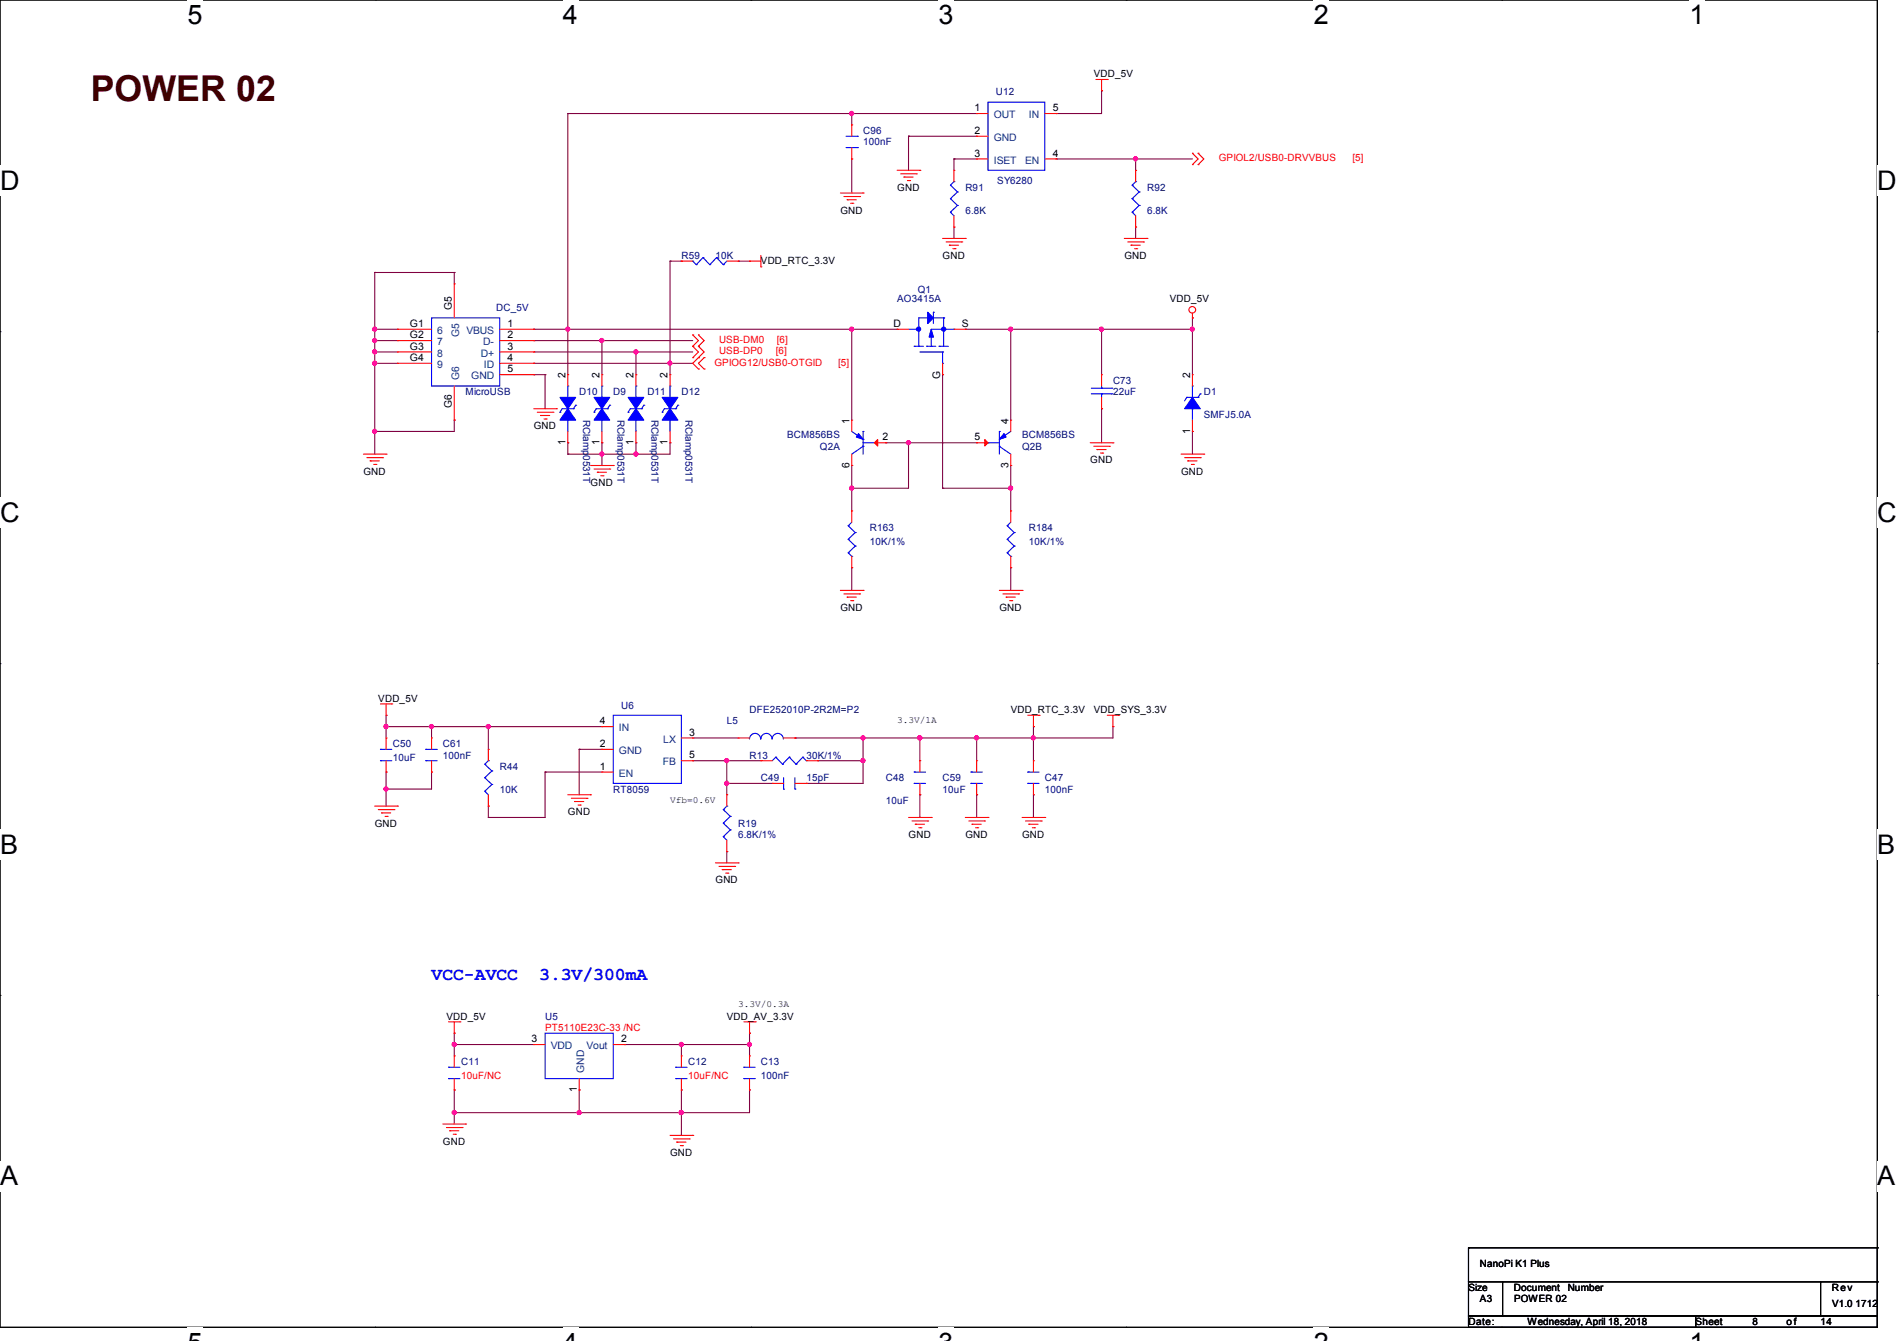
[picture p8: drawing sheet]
<svg xmlns="http://www.w3.org/2000/svg" width="297mm" height="210mm" viewBox="0 0 297 210" stroke-linecap="round" stroke-linejoin="round" font-family="sans-serif">
<path d="M0 0h293.9v207.9h-293.9z" fill="none" stroke="#000" stroke-width=".17"/>
<g fill="#fff">
<path d="M29.4 0h2.3v4.7h-2.3z"/>
<path d="M29.4 207.9h2.3v2.1h-2.3z"/>
</g>
<path d="M58.8 0h.1M58.8 207.9h.1" fill="none" stroke="#000" stroke-width=".17"/>
<g fill="#fff">
<path d="M88.1 0h2.4v4.7h-2.4z"/>
<path d="M88.1 207.9h2.4v2.1h-2.4z"/>
</g>
<path d="M117.6 0h.1M117.6 207.9h.1" fill="none" stroke="#000" stroke-width=".17"/>
<g fill="#fff">
<path d="M146.9 0h2.4v4.7h-2.4z"/>
<path d="M146.9 207.9h2.4v2.1h-2.4z"/>
</g>
<path d="M176.3 0h.1M176.3 207.9h.1" fill="none" stroke="#000" stroke-width=".17"/>
<g fill="#fff">
<path d="M205.7 0h2.4v4.7h-2.4z"/>
<path d="M205.7 207.9h2.4v2.1h-2.4z"/>
</g>
<path d="M235.1 0h.1M235.1 207.9h.1" fill="none" stroke="#000" stroke-width=".17"/>
<g fill="#fff">
<path d="M264.5 0h2.4v4.7h-2.4z"/>
<path d="M264.5 207.9h2.4v2.1h-2.4z"/>
<path d="M0 26h3v4.7h-3z"/>
<path d="M293.9 26h3.1v4.7h-3.1z"/>
<path d="M0 77.9h3v4.7h-3z"/>
<path d="M293.9 77.9h3.1v4.7h-3.1z"/>
</g>
<path d="M0 51.9h.1M293.9 51.9h.1" fill="none" stroke="#000" stroke-width=".17"/>
<g fill="#fff">
<path d="M0 129.9h2.8v4.7h-2.8z"/>
<path d="M293.9 129.9h2.9v4.7h-2.9z"/>
</g>
<path d="M0 103.9h.1M293.9 103.9h.1" fill="none" stroke="#000" stroke-width=".17"/>
<g fill="#fff">
<path d="M-.1 181.8h2.9v4.8h-2.9z"/>
<path d="M293.8 181.8h3v4.8h-3z"/>
</g>
<g fill="none" stroke="#000" stroke-width=".17">
<path d="M0 155.9h.1M293.9 155.9h.1M229.9 195.4h.1M229.9 195.4v5.3M229.9 195.4h64M293.9 195.4h.1M293.9 195.4v5.3M229.9 200.7h5.3v5.4h-5.3zM229.9 206.1h35.6v1.8h-35.6zM235.2 200.7h49.8v5.4h-49.8zM265.5 206.1h28.4v1.8h-28.4zM285 200.7h8.9v5.4h-8.9z"/>
<path d="M293.9 200.7h.1"/>
</g>
<g fill="none" stroke="#800040" stroke-width=".17">
<path d="M88.9 17.8h.1M88.9 17.8v40.9M88.9 17.8h64M133.3 17.8h.1M133.3 17.8v1.8M165.4 17.8h.1M172.5 14.2h.1M172.5 14.2v3.6h-7.1M133.3 24.9h.1M133.3 24.9v5.3M142.2 21.3h.1M142.2 21.3v5.4"/>
<path d="M142.2 21.3h10.7M149.4 35.6h.1M149.4 24.9h.1M149.4 24.9v1.8M149.4 35.6v1.7M149.4 24.9h3.5M165.4 24.9h.1M165.4 24.9h21.3M177.8 35.6h.1M177.8 24.9h.1M177.8 24.9v1.8M177.8 35.6v1.7"/>
<path d="M58.7 51.6h.1M58.7 53.3h.1M58.7 55.1h.1M58.7 56.9h.1M58.7 42.7h.1M58.7 51.6h3.5M58.7 42.7v28.4M58.7 53.3h3.5M58.7 55.1h3.5M58.7 56.9h3.5M58.7 42.7h12.4M71.1 42.7h.1"/>
<path d="M71.1 42.7v1.7M83.6 58.7h.1M83.6 55.1h.1M83.6 56.9h.1M83.6 51.6h.1M83.6 53.3h.1M83.6 51.6h56.9M83.6 53.3h24.9M83.6 55.1h24.9M83.6 56.9h24.9M83.6 58.7h1.7M85.3 58.7h.1"/>
<path d="M85.3 58.7v5.3M88.9 51.6h.1M94.2 53.3h.1M94.2 53.3v5.4M99.6 55.1h.1M99.6 55.1v3.6M104.9 56.9h.1M104.9 40.9h.1M104.9 40.9v17.8M104.9 40.9h1.8M106.7 40.9h.1M115.6 40.9h.1"/>
<path d="M115.6 40.9h1.7M133.3 51.6h.1M133.3 51.6v14.2M147.6 58.7h.1M147.6 58.7v17.8M151.1 51.6h.1M151.1 51.6h35.6M158.2 51.6h.1M158.2 51.6v14.2M172.5 51.6h.1M172.5 51.6v7.1M186.7 51.6h.1"/>
<path d="M186.7 49.8h.1M186.7 49.8v8.9M58.7 67.6h.1M71.1 65.8h.1M71.1 65.8v1.8h-12.4M88.9 71.1h.1M88.9 69.3h.1M88.9 69.3v1.8M94.2 71.1h.1M94.2 69.3h.1M94.2 69.3v3.6M99.6 69.3h.1"/>
<path d="M99.6 71.1h.1M99.6 69.3v1.8M104.9 69.3h.1M104.9 69.3v1.8h-16M133.3 76.5h.1M133.3 72.9h.1M133.3 72.9v7.1M138.7 69.3h.1M138.7 69.3h14.2M142.2 69.3h.1M142.2 69.3v7.2h-8.9M147.6 76.5h.1"/>
<path d="M147.6 76.5h10.6M158.2 76.5h.1M158.2 72.9h.1M158.2 72.9v7.1M172.5 64h.1M172.5 64v5.3M186.7 67.6h.1M186.7 67.6v3.5M133.3 88.9h.1M133.3 88.9v3.6M158.2 88.9h.1M158.2 88.9v3.6"/>
<path d="M60.5 112h.1M60.5 113.8h.1M60.5 112v3.6M60.5 113.8h33.7M67.6 113.8h.1M67.6 113.8v1.8M76.5 113.8h.1M76.5 113.8v3.5M90.7 117.3h.1M90.7 117.3v7.2M90.7 117.3h3.5M108.5 119.1h.1"/>
<path d="M108.5 115.6h.1M108.5 119.1h10.6M108.5 115.6h7.1M113.8 119.1h.1M113.8 119.1v5.4M124.5 115.6h.1M128 119.1h.1M128 119.1h7.1M135.1 119.1h.1M135.1 115.6h.1M135.1 115.6v7.1h-8.9M144 115.6h.1"/>
<path d="M144 115.6v3.5M152.9 115.6h.1M152.9 115.6v3.5M161.8 113.8h.1M161.8 115.6h.1M161.8 113.8v5.3M174.2 113.8h.1M174.2 113.8v1.8h-49.7M60.5 123.6h.1M60.5 120.9h.1M60.5 120.9v5.3M67.6 120.9h.1"/>
<path d="M67.6 120.9v2.7h-7.1M76.5 128h.1M76.5 126.2h.1M76.5 126.2v1.8M85.3 120.9h.1M85.3 120.9v7.1h-8.8M85.3 120.9h8.9M113.8 133.3h.1M113.8 122.7h.1M113.8 133.3v1.8M113.8 122.7h7.1M126.2 122.7h.1"/>
<path d="M144 124.5h.1M144 124.5v3.5M152.9 124.5h.1M152.9 124.5v3.5M161.8 124.5h.1M161.8 124.5v3.5M71.1 163.6h.1M71.1 174.2h.1M71.1 161.8h.1M71.1 170.7h.1M71.1 161.8v3.6M71.1 170.7v5.3"/>
<path d="M71.1 163.6h12.5M90.7 170.7h.1M90.7 174.2h.1M90.7 170.7v3.5M97.8 163.6h.1M97.8 163.6h19.5M106.7 174.2h.1M106.7 170.7h.1M106.7 163.6h.1M106.7 163.6v1.8M106.7 170.7v7.1M117.3 163.6h.1"/>
<path d="M117.3 170.7h.1M117.3 161.8h.1M117.3 161.8v3.6M117.3 170.7v3.5h-46.2"/>
</g>
<g fill="#f0f" stroke="#f0f" stroke-width=".17">
<circle cx="133.3" cy="51.5" r=".32"/>
<circle cx="142.2" cy="69.3" r=".32"/>
<circle cx="133.3" cy="76.4" r=".32"/>
<circle cx="58.7" cy="51.5" r=".32"/>
<circle cx="58.7" cy="53.3" r=".32"/>
<circle cx="158.2" cy="76.4" r=".32"/>
<circle cx="58.7" cy="67.5" r=".32"/>
<circle cx="58.7" cy="55.1" r=".32"/>
<circle cx="58.7" cy="56.9" r=".32"/>
<circle cx="158.2" cy="51.5" r=".32"/>
<circle cx="144" cy="115.5" r=".32"/>
<circle cx="113.8" cy="119.1" r=".32"/>
<circle cx="113.8" cy="122.7" r=".32"/>
<circle cx="135.1" cy="119.1" r=".32"/>
<circle cx="60.4" cy="113.8" r=".32"/>
<circle cx="135.1" cy="115.5" r=".32"/>
<circle cx="60.4" cy="123.5" r=".32"/>
<circle cx="67.5" cy="113.8" r=".32"/>
<circle cx="76.4" cy="113.8" r=".32"/>
<circle cx="161.8" cy="115.5" r=".32"/>
<circle cx="186.7" cy="51.5" r=".32"/>
<circle cx="172.4" cy="51.5" r=".32"/>
<circle cx="152.9" cy="115.5" r=".32"/>
<circle cx="106.7" cy="174.2" r=".32"/>
<circle cx="106.7" cy="163.6" r=".32"/>
<circle cx="117.3" cy="163.6" r=".32"/>
<circle cx="71.1" cy="163.6" r=".32"/>
<circle cx="90.7" cy="174.2" r=".32"/>
<circle cx="71.1" cy="174.2" r=".32"/>
<circle cx="99.5" cy="71.1" r=".32"/>
<circle cx="94.2" cy="71.1" r=".32"/>
<circle cx="99.5" cy="55.1" r=".32"/>
<circle cx="94.2" cy="53.3" r=".32"/>
<circle cx="133.3" cy="17.8" r=".32"/>
<circle cx="177.8" cy="24.9" r=".32"/>
<circle cx="88.9" cy="51.5" r=".32"/>
<circle cx="104.9" cy="56.9" r=".32"/>
</g>
<g fill="none" stroke="#f00" stroke-width=".17">
<path d="M133.3 19.6h.1M133.3 19.6v1.7M152.9 17.8h.1M152.9 17.8h1.8M163.6 17.8h1.8M165.4 17.8h.1M171.6 12.4h1.8M172.5 14.2h.1M172.5 12.4v1.8M173.4 12.4h.1M131.6 30.2h3.5M132.1 30.8h2.5"/>
<path d="M132.6 31.3h.1M132.6 31.3h1.5M133.2 31.8h.3M133.3 24.9h.1M133.3 23.1v1.8M133.5 31.8h.1M134.6 30.8h.1M135.1 30.2h.1M140.5 26.7h3.5M141 27.2h2.5M141.5 27.7h.1M141.5 27.7h1.5"/>
<path d="M142.1 28.3h.3M142.4 28.3h.1M143.5 27.2h.1M144 26.7h.1M147.6 37.3h3.5M148.1 37.9h2.5M148.6 38.4h.1M148.6 38.4h1.5M149.2 38.9h.3M149.4 35.6h.1M149.4 26.7h.1M149.4 26.7v1.7"/>
<path d="M149.4 33.8v1.8M149.5 38.9h.1M150.6 37.9h.1M151.1 37.3h.1M152.9 21.3h.1M152.9 24.9h.1M152.9 21.3h1.8M152.9 24.9h1.8M163.6 24.9h1.8M165.4 24.9h.1M176 37.3h3.6M176.6 37.9h2.4"/>
<path d="M177.1 38.4h.1M177.1 38.4h1.4M177.6 38.9h.4M177.8 35.6h.1M177.8 26.7h.1M177.8 26.7v1.7M177.8 33.8v1.8M178 38.9h.1M179 37.9h.1M179.6 37.3h.1M186.7 24h.1M186.7 25.8h.1"/>
<path d="M186.7 24l.9 .9-.9 .9M187.6 24h.1M187.6 25.8h.1M187.6 24l.9 .9-.9 .9M62.2 51.6h.1M62.2 53.3h.1M62.2 55.1h.1M62.2 56.9h.1M62.2 51.6h5.4M62.2 53.3h5.4M62.2 55.1h5.4M62.2 56.9h5.4"/>
<path d="M71.1 44.4h.1M71.1 44.4v5.4M78.2 51.6h5.4M78.2 53.3h5.4M78.2 55.1h5.4M78.2 56.9h5.4M78.2 58.7h5.4M83.6 51.6h.1M83.6 53.3h.1M83.6 55.1h.1M83.6 56.9h.1M83.6 58.7h.1"/>
<path d="M88.9 58.7h.1M88.9 58.7v1.8M94.2 58.7h.1M94.2 58.7v1.8M99.6 58.7h.1M99.6 58.7v1.8M104.9 58.7h.1M104.9 58.7v1.8M106.7 40.9h.1M106.7 40.9h1.8M108.5 52.5h.1M108.5 54.2h.1"/>
<path d="M108.5 56h.1M108.5 52.5l.8 .8-.8 .9M108.5 54.2l.8 .9-.8 .9M109.3 57.8h.1M109.3 56h.1M109.3 52.5h.1M109.3 54.2h.1M109.3 54.2l.9 .9-1.7 1.8 .8 .9M109.3 52.5l.9 .8-.9 .9M110.2 56h.1M110.2 57.8h.1M110.2 56l-.9 .9 .9 .9"/>
<path d="M113.8 40.9h1.8M115.6 40.9h.1M117.3 40.9h.1M117.3 40.9h1.8M119.1 41.8h.1M119.1 40v1.8M140.5 51.6h.1M140.5 51.6h1.7M147.6 58.7h.1M147.6 56.9v1.8M149.4 51.6h1.7M151.1 51.6h.1"/>
<path d="M172.5 58.7h.1M172.5 58.7v1.8M186.7 49.8h.1M186.7 58.7h.1M186.7 49.1v.7M186.7 58.7v1.8M56.9 71.1h3.6M57.4 71.7h2.5M58 72.2h.1M58 72.2h1.4M58.5 72.7h.3M58.8 72.7h.1"/>
<path d="M59.9 71.7h.1M60.5 71.1h.1M71.1 65.8h.1M71.1 60.5v5.3M83.6 64h3.5M84.1 64.6h2.5M84.6 65.1h.1M84.6 65.1h1.5M85.2 65.6h.3M85.5 65.6h.1M86.6 64.6h.1M87.1 64h.1"/>
<path d="M88.9 69.3h.1M88.9 67.6v1.7M92.5 72.9h3.5M93 73.4h2.5M93.5 74h.1M93.5 74h1.5M94.1 74.5h.3M94.2 69.3h.1M94.2 67.6v1.7M94.4 74.5h.1M95.5 73.4h.1M96 72.9h.1"/>
<path d="M99.6 69.3h.1M99.6 67.6v1.7M104.9 69.3h.1M104.9 67.6v1.7M133.3 72.9h.1M133.3 65.8h.1M133.3 65.8v1.8M133.3 71.1v1.8M136.9 69.3h1.8M138.7 69.3h.1M152.9 69.3h.1M152.9 69.3h1.8"/>
<path d="M158.2 72.9h.1M158.2 65.8h.1M158.2 65.8v1.8M158.2 71.1v1.8M170.7 69.3h3.5M171.2 69.9h2.5M171.7 70.4h.1M171.7 70.4h1.5M172.3 71h.3M172.5 64h.1M172.5 62.2v1.8M172.6 71h.1"/>
<path d="M173.7 69.9h.1M174.2 69.3h.1M184.9 71.1h3.6M185.5 71.7h2.4M186 72.2h.1M186 72.2h1.4M186.5 72.7h.4M186.7 67.6h.1M186.7 65.8v1.8M186.9 72.7h.1M187.9 71.7h.1M188.5 71.1h.1"/>
<path d="M131.6 92.5h3.5M132.1 93h2.5M132.6 93.5h.1M132.6 93.5h1.5M133.2 94.1h.3M133.3 80h.1M133.3 88.9h.1M133.3 80v1.8M133.3 87.1v1.8M133.5 94.1h.1M134.6 93h.1M135.1 92.5h.1"/>
<path d="M156.5 92.5h3.5M157 93h2.5M157.5 93.5h.1M157.5 93.5h1.5M158.1 94.1h.3M158.2 80h.1M158.2 88.9h.1M158.2 80v1.8M158.2 87.1v1.8M158.4 94.1h.1M159.5 93h.1M160 92.5h.1"/>
<path d="M59.6 110.2h1.7M60.5 112h.1M60.5 115.6h.1M60.5 110.2v1.8M60.5 115.6v1.7M60.5 119.1v1.8M61.3 110.2h.1M67.6 115.6h.1M67.6 115.6v1.7M67.6 119.1v1.8M76.5 117.3h.1M76.5 117.3v1.8"/>
<path d="M94.2 117.3h.1M94.2 113.8h.1M94.2 117.3h1.8M94.2 113.8h1.8M106.7 119.1h1.8M106.7 115.6h1.8M108.5 115.6h.1M108.5 119.1h.1M115.6 115.6h.1M115.6 115.6h1.7M119.1 119.1h.1M119.1 119.1h1.8"/>
<path d="M122.7 115.6h1.8M124.5 115.6h.1M126.2 119.1h1.8M128 119.1h.1M144 119.1h.1M144 119.1v1.8M152.9 119.1h.1M152.9 119.1v1.8M160.9 112h1.8M161.8 113.8h.1M161.8 119.1h.1M161.8 112v1.8"/>
<path d="M161.8 119.1v1.8M162.7 112h.1M173.4 112h1.7M174.2 113.8h.1M174.2 112v1.8M175.1 112h.1M58.7 126.2h3.5M59.2 126.8h2.5M59.7 127.3h.1M59.7 127.3h1.5M60.3 127.8h.3M60.5 120.9h.1"/>
<path d="M60.6 127.8h.1M61.7 126.8h.1M62.2 126.2h.1M67.6 120.9h.1M76.5 126.2h.1M76.5 124.5v1.7M88.9 124.5h3.6M89.5 125h2.4M90 125.5h.1M90 125.5h1.4M90.5 126.1h.3M90.8 126.1h.1"/>
<path d="M91.9 125h.1M92.5 124.5h.1M94.2 120.9h.1M94.2 120.9h1.8M112 135.1h3.6M112.6 135.7h2.4M113.1 136.2h.1M113.1 136.2h1.4M113.6 136.7h.4M113.8 133.3h.1M113.8 124.5h.1M113.8 124.5v1.7"/>
<path d="M113.8 131.6v1.7M114 136.7h.1M115 135.7h.1M115.6 135.1h.1M120.9 122.7h.1M120.9 122.7h1.8M124.5 122.7h1.7M126.2 122.7h.1M142.2 128h3.6M142.8 128.6h2.4M143.3 129.1h.1M143.3 129.1h1.4"/>
<path d="M143.8 129.6h.4M144 124.5h.1M144 122.7v1.8M144.2 129.6h.1M145.2 128.6h.1M145.8 128h.1M151.1 128h3.6M151.7 128.6h2.4M152.2 129.1h.1M152.2 129.1h1.4M152.7 129.6h.4M152.9 124.5h.1"/>
<path d="M152.9 122.7v1.8M153.1 129.6h.1M154.1 128.6h.1M154.7 128h.1M160 128h3.6M160.6 128.6h2.4M161.1 129.1h.1M161.1 129.1h1.4M161.6 129.6h.4M161.8 124.5h.1M161.8 122.7v1.8M162 129.6h.1"/>
<path d="M163 128.6h.1M163.6 128h.1M69.3 176h3.6M69.9 176.6h2.4M70.2 160h1.8M70.4 177.1h.1M70.4 177.1h1.4M71 177.6h.3M71.1 161.8h.1M71.1 165.4h.1M71.1 170.7h.1M71.1 160v1.8"/>
<path d="M71.1 165.4v1.7M71.1 168.9v1.8M71.3 177.6h.1M72 160h.1M72.3 176.6h.1M72.9 176h.1M83.6 163.6h.1M83.6 163.6h1.7M90.7 170.7h.1M90.7 168.9v1.8M96 163.6h1.8M97.8 163.6h.1"/>
<path d="M104.9 177.8h3.6M105.5 178.4h2.4M106 178.9h.1M106 178.9h1.4M106.5 179.4h.3M106.7 165.4h.1M106.7 170.7h.1M106.7 165.4v1.7M106.7 168.9v1.8M106.8 179.4h.1M107.9 178.4h.1M108.5 177.8h.1"/>
<path d="M116.5 160h1.7M117.3 161.8h.1M117.3 170.7h.1M117.3 165.4h.1M117.3 160v1.8M117.3 165.4v1.7M117.3 168.9v1.8M118.2 160h.1"/>
<circle cx="186.7" cy="48.5" r=".52"/>
</g>
<g fill="none" stroke="#00f" stroke-width=".17">
<path d="M154.7 16h8.9v10.7h-8.9zM132.5 23.1h1.7M132.5 21.3h1.7M134.2 23.1h.1M134.2 21.3h.1M148.8 33.2h.1M148.8 31.1h.1M148.8 29h.1M148.8 33.2l.6 .6M148.8 31.1l1.1 1.1M148.8 29l1.1 1.1M149.4 28.4h.1"/>
<path d="M149.4 28.4l-.6 .6M149.9 32.2h.1M149.9 30.1h.1M149.9 32.2l-1.1 1M149.9 30.1l-1.1 1M177.2 33.2h.1M177.2 31.1h.1M177.2 29h.1M177.2 33.2l.6 .6M177.2 31.1l1.2 1.1M177.2 29l1.2 1.1M177.8 28.4h.1"/>
<path d="M177.8 28.4l-.6 .6M178.4 32.2h.1M178.4 30.1h.1M178.4 32.2l-1.2 1M178.4 30.1l-1.2 1M67.6 49.8h10.6v10.7h-10.6zM108.5 40.9h.1M108.5 40.9l.5 .5M109 41.4h.1M110.1 40.3h.1M110.1 40.3l1 1.1M110.1 40.3l-1.1 1.1"/>
<path d="M111.1 41.4h.1M112.2 40.3h.1M112.2 40.3l1 1.1M112.2 40.3l-1.1 1.1M113.2 41.4h.1M113.8 40.9l-.6 .5M142.2 51.6h1.6M143.1 54.2h.1M143.1 54.2h1.5M143.8 54.2h.1M143.8 51.6h.1M144 55.1h3.6"/>
<path d="M145.1 54.2h.1M145.1 54.2h1.4M145.2 49.8h.1M145.2 49.8h-1.4v4.4M145.8 54.2h.1M145.8 51.6h3.6M145.8 52.5v1.7M146.1 48.9h.1M146.1 49.8h1.6M146.1 48.9v1.8M147 54.2h.1M147 54.2h1.5"/>
<path d="M147.6 55.1h.1M147.6 56.9h.1M147.6 55.1v1.8M147.7 49.8h.1M147.7 49.8v4.4M149.4 51.6h.1M87.7 64.6h.1M88.9 65.8h.1M88.9 60.5h.1M88.9 60.5v1.7M88.9 65.8v1.8M89.8 64h.1"/>
<path d="M89.8 64h-1.8l-.3 .6M90.1 63.5h.1M90.1 63.5l-.3 .5M93 64.6h.1M94.2 65.8h.1M94.2 60.5h.1M94.2 60.5v1.7M94.2 65.8v1.8M95.1 64h.1M95.1 64h-1.8l-.3 .6M95.5 63.5h.1M95.5 63.5l-.4 .5"/>
<path d="M98.3 64.6h.1M99.6 65.8h.1M99.6 60.5h.1M99.6 60.5v1.7M99.6 65.8v1.8M100.5 64h.1M100.5 64h-1.8l-.4 .6M100.8 63.5h.1M100.8 63.5l-.3 .5M103.7 64.6h.1M104.9 65.8h.1M104.9 60.5h.1"/>
<path d="M104.9 60.5v1.7M104.9 65.8v1.8M105.8 64h.1M105.8 64h-1.8l-.3 .6M106.1 63.5h.1M106.1 63.5l-.3 .5M133.3 67.6l1.8 1.2M135.1 67.6h.1M135.1 68.8h.1M135.1 69.9h.1M135.1 69.3h1.8M135.1 67.6v3.5"/>
<path d="M135.1 69.9l-1.8 1.2M136.9 69.3h.1M154.7 69.3h.1M154.7 69.3h1.8M156.5 67.6h.1M156.5 68.8h.1M156.5 69.9h.1M156.5 67.6v3.5M156.5 69.9l1.7 1.2M158.2 67.6l-1.7 1.2M170.9 61.7h3.2M170.9 60.8h3.2"/>
<path d="M172.5 60.8h.1M172.5 61.7h.1M172.5 60.5v.3M172.5 61.7v.5M174.1 61.7h.1M174.1 60.8h.1M185.8 62.2h.1M185.8 62.2l-.3 .6M185.8 62.2h1.8M186.7 64h.1M186.7 60.5h.1M186.7 60.5v1.7"/>
<path d="M186.7 64v1.8M187.6 62.2h.1M187.9 61.7h.1M187.9 61.7l-.3 .5M132.8 82.3h.1M132.8 84.5h.1M132.8 86.6h.1M132.8 82.3l1.1 1.1M132.8 84.5l1.1 1M132.8 86.6l.5 .5M133.3 87.1h.1M133.3 81.8l-.5 .5"/>
<path d="M133.9 83.4h.1M133.9 85.5h.1M133.9 83.4l-1.1 1.1M133.9 85.5l-1.1 1.1M157.7 82.3h.1M157.7 84.5h.1M157.7 86.6h.1M157.7 82.3l1.1 1.1M157.7 84.5l1.1 1M157.7 86.6l.5 .5M158.2 87.1h.1M158.2 81.8l-.5 .5"/>
<path d="M158.8 83.4h.1M158.8 85.5h.1M158.8 83.4l-1.1 1.1M158.8 85.5l-1.1 1.1M59.6 117.3h.1M59.6 119.1h.1M59.6 117.3h1.7M59.6 119.1h1.7M66.7 117.3h.1M66.7 119.1h.1M66.7 117.3h1.8M66.7 119.1h1.8"/>
<path d="M75.9 119.7h.1M75.9 119.7l1.1 1M76.5 119.1h.1M76.5 119.1l-.6 .6M96 112h10.7v10.7h-10.7zM117.3 115.7a.87 .87 0 0 1 .9-.8 .87 .87 0 0 1 .9 .8M119.1 115.7a.87 .87 0 0 1 .9-.8 .87 .87 0 0 1 .9 .8M120.9 115.7a.87 .87 0 0 1 .9-.8 .87 .87 0 0 1 .8 .8M121.5 118.6h.1M121.5 118.6l-.6 .5M121.5 118.6l1 1.1M122.5 119.7h.1"/>
<path d="M123.6 118.6h.1M123.6 118.6l-1.1 1.1M123.6 118.6l1 1.1M124.6 119.7h.1M125.7 118.6h.1M125.7 118.6l-1.1 1.1M125.7 118.6l.5 .5M126.2 119.1h.1M75.9 123.9h.1M75.9 121.8h.1M75.9 123.9l.6 .6M75.9 121.8l1.1 1.1"/>
<path d="M77 122.9h.1M77 120.7h.1M77 122.9l-1.1 1M77 120.7l-1.1 1.1M113.2 131h.1M113.2 128.9h.1M113.2 126.8h.1M113.2 131l.6 .6M113.2 128.9l1.1 1.1M113.2 126.8l1.1 1M113.8 126.2h.1M113.8 126.2l-.6 .6"/>
<path d="M114.3 130h.1M114.3 127.8h.1M114.3 130l-1.1 1M114.3 127.8l-1.1 1.1M122.7 123.6h.1M122.7 121.8v1.8M124.5 123.6h.1M124.5 121.8v1.8M143.1 120.9h.1M143.1 122.7h.1M143.1 120.9h1.8M143.1 122.7h1.8"/>
<path d="M152 120.9h.1M152 122.7h.1M152 120.9h1.8M152 122.7h1.8M160.9 120.9h.1M160.9 122.7h.1M160.9 120.9h1.8M160.9 122.7h1.8M70.2 167.1h.1M70.2 168.9h.1M70.2 167.1h1.8M70.2 168.9h1.8"/>
<path d="M85.3 161.8h10.7v7.1h-10.7zM105.8 167.1h.1M105.8 168.9h.1M105.8 167.1h1.8M105.8 168.9h1.8M116.5 168.9h.1M116.5 167.1h.1M116.5 167.1h1.7M116.5 168.9h1.7"/>
</g>
<g fill="#00f" stroke="#00f" stroke-width=".17">
<path d="M134.4 67.9l.7 .9-1-.3z"/>
<path d="M145.2 48.9l.9 .9-.9 .9z"/>
<path d="M145.8 51.6l.3 1.2h-.6z"/>
<path d="M157.2 67.9l.3 .6-1 .3z"/>
<path d="M99.6 64l1.2 1.8h-2.5z" fill-rule="evenodd"/>
<path d="M98.3 62.2h2.5l-1.2 1.8z" fill-rule="evenodd"/>
<path d="M88.9 64l1.2 1.8h-2.4z" fill-rule="evenodd"/>
<path d="M87.7 62.2h2.4l-1.2 1.8z" fill-rule="evenodd"/>
<path d="M104.9 64l1.2 1.8h-2.4z" fill-rule="evenodd"/>
<path d="M103.7 62.2h2.4l-1.2 1.8z" fill-rule="evenodd"/>
<path d="M186.7 62.2l1.2 1.8h-2.4z" fill-rule="evenodd"/>
<path d="M94.2 64l1.3 1.8h-2.5z" fill-rule="evenodd"/>
<path d="M93 62.2h2.5l-1.3 1.8z" fill-rule="evenodd"/>
<circle cx="143.8" cy="51.5" r=".33"/>
<circle cx="147.8" cy="51.5" r=".33"/>
</g>
<g fill="#f00" stroke="#f00" stroke-width=".17">
<path d="M136.9 69.3l.5-.5v1z"/>
<path d="M154.2 68.8l.5 .5-.5 .5z"/>
</g>
<text font-size="5.6" fill="#400000" x="14.2" y="15.8">POWER 02</text>
<g font-size="4.2">
<text x="29.4" y="3.8">5</text>
<text x="88.1" y="3.8">4</text>
<text x="146.9" y="3.8">3</text>
<text x="205.7" y="3.8">2</text>
<text x="264.5" y="3.8">1</text>
<text x="0" y="29.8">D</text>
<text x="293.9" y="29.8">D</text>
<text x="0" y="81.7">C</text>
<text x="293.9" y="81.7">C</text>
<text x="0" y="133.7">B</text>
<text x="293.9" y="133.7">B</text>
<text x="0" y="185.6">A</text>
<text x="293.9" y="185.6">A</text>
</g>
<g font-size="2.8" fill="#00f">
<text x="67.6" y="153.5">VCC-AVCC</text>
<text x="84.4" y="153.5">3.3V/300mA</text>
</g>
<g font-size="1.6">
<text x="152.6" y="17.4">1</text>
<text x="164.8" y="17.4">5</text>
<text x="171.2" y="12.1">VDD_5V</text>
<text x="152.6" y="21">2</text>
<text x="140.5" y="29.9">GND</text>
<text x="152.6" y="24.5">3</text>
<text x="164.8" y="24.5">4</text>
<text x="131.6" y="33.4">GND</text>
<text x="119.1" y="41.3">VDD_RTC_3.3V</text>
<text x="147.6" y="40.6">GND</text>
<text x="176" y="40.6">GND</text>
<text x="183.1" y="47.3">VDD_5V</text>
<text x="64.2" y="51.2">G1</text>
<text x="64.2" y="53">G2</text>
<text x="70.7" y="48.6" transform="rotate(-90 70.7 48.6)">G5</text>
<text x="79.5" y="51.2">1</text>
<text x="79.5" y="53">2</text>
<text x="139.9" y="51.2">D</text>
<text x="150.6" y="51.2">S</text>
<text x="64.2" y="54.7">G3</text>
<text x="64.2" y="56.5">G4</text>
<text x="79.5" y="54.7">3</text>
<text x="79.5" y="56.5">4</text>
<text x="79.5" y="58.3">5</text>
<text x="88.5" y="59.2" transform="rotate(-90 88.5 59.2)">2</text>
<text x="93.9" y="59.2" transform="rotate(-90 93.9 59.2)">2</text>
<text x="99.2" y="59.2" transform="rotate(-90 99.2 59.2)">2</text>
<text x="104.5" y="59.2" transform="rotate(-90 104.5 59.2)">2</text>
<text x="147.2" y="59.4" transform="rotate(-90 147.2 59.4)">G</text>
<text x="186.3" y="59.2" transform="rotate(-90 186.3 59.2)">2</text>
<text x="70.7" y="63.8" transform="rotate(-90 70.7 63.8)">G6</text>
<text x="83.6" y="67.2">GND</text>
<text x="88.5" y="69.7" transform="rotate(-90 88.5 69.7)">1</text>
<text x="93.9" y="69.7" transform="rotate(-90 93.9 69.7)">1</text>
<text x="99.2" y="69.7" transform="rotate(-90 99.2 69.7)">1</text>
<text x="104.5" y="69.7" transform="rotate(-90 104.5 69.7)">1</text>
<text x="133" y="66.3" transform="rotate(-90 133 66.3)">1</text>
<text x="138.1" y="69">2</text>
<text x="152.6" y="69">5</text>
<text x="157.9" y="66.3" transform="rotate(-90 157.9 66.3)">4</text>
<text x="186.3" y="67.9" transform="rotate(-90 186.3 67.9)">1</text>
<text x="56.9" y="74.3">GND</text>
<text x="92.5" y="76.1">GND</text>
<text x="133" y="73.2" transform="rotate(-90 133 73.2)">6</text>
<text x="157.9" y="73.2" transform="rotate(-90 157.9 73.2)">3</text>
<text x="170.7" y="72.6">GND</text>
<text x="184.9" y="74.3">GND</text>
<text x="131.6" y="95.7">GND</text>
<text x="156.5" y="95.7">GND</text>
<text x="59.2" y="109.9">VDD_5V</text>
<text x="93.9" y="113.4">4</text>
<text x="158.3" y="111.7">VDD_RTC_3.3V</text>
<text x="171.2" y="111.7">VDD_SYS_3.3V</text>
<text x="93.9" y="117">2</text>
<text x="107.9" y="115.2">3</text>
<text x="107.9" y="118.7">5</text>
<text x="93.9" y="120.5">1</text>
<text x="58.7" y="129.5">GND</text>
<text x="88.9" y="127.7">GND</text>
<text x="142.2" y="131.2">GND</text>
<text x="151.1" y="131.2">GND</text>
<text x="160" y="131.2">GND</text>
<text x="112" y="138.3">GND</text>
<text x="69.9" y="159.7">VDD_5V</text>
<text x="113.8" y="159.7">VDD_AV_3.3V</text>
<text x="83.2" y="163.2">3</text>
<text x="97.2" y="163.2">2</text>
<text x="90.3" y="171" transform="rotate(-90 90.3 171)">1</text>
<text x="69.3" y="179.2">GND</text>
<text x="104.9" y="181">GND</text>
<text x="229.9" y="202.2">Size</text>
<text x="231.7" y="198.5">NanoPi K1 Plus</text>
<text x="231.7" y="204">A3</text>
<text x="237" y="202.2">Document</text>
<text x="237" y="204">POWER 02</text>
<text x="245.4" y="202.2">Number</text>
<text x="286.8" y="202.2">Rev</text>
<text x="229.9" y="207.5">Date:</text>
<text x="239.2" y="207.5">Wednesday, April 18, 2018</text>
<text x="265.5" y="207.5">Sheet</text>
<text x="274.4" y="207.5">8</text>
<text x="279.7" y="207.5">o f</text>
<text x="285" y="207.5">14</text>
<text x="286.8" y="204.7">V1.0 1712</text>
</g>
<g font-size="1.6" fill="#000080">
<text x="155.9" y="14.9">U12</text>
<text x="135.1" y="21">C96</text>
<text x="135.1" y="22.8">100nF</text>
<text x="151.1" y="29.9">R91</text>
<text x="156.1" y="28.8">SY6280</text>
<text x="179.6" y="29.9">R92</text>
<text x="151.1" y="33.4">6.8K</text>
<text x="179.6" y="33.4">6.8K</text>
<text x="106.7" y="40.6">R59</text>
<text x="112" y="40.6">10K</text>
<text x="140.5" y="47.3">AO3415A</text>
<text x="143.7" y="45.9">Q1</text>
<text x="77.7" y="48.7">DC_5V</text>
<text x="72.9" y="61.9">MicroUSB</text>
<text x="90.7" y="61.9">D10</text>
<text x="96" y="61.9">D9</text>
<text x="101.4" y="61.9">D11</text>
<text x="106.7" y="61.9">D12</text>
<text x="174.3" y="60.1">C73</text>
<text x="174.3" y="61.9">22uF</text>
<text x="188.5" y="61.9">D1</text>
<text x="188.5" y="65.4">SMFJ5.0A</text>
<text x="123.2" y="68.7">BCM856BS</text>
<text x="128.4" y="70.4">Q2A</text>
<text x="160" y="70.4">Q2B</text>
<text x="160" y="68.7">BCM856BS</text>
<text x="136.2" y="83.2">R163</text>
<text x="161.1" y="83.2">R184</text>
<text x="136.2" y="85.3">10K/1%</text>
<text x="161.1" y="85.3">10K/1%</text>
<text x="97.2" y="111">U6</text>
<text x="113.8" y="113.5">L5</text>
<text x="117.4" y="111.7">DFE252010P-2R2M=P2</text>
<text x="61.5" y="117">C50</text>
<text x="61.5" y="119.1">10uF</text>
<text x="69.3" y="117">C61</text>
<text x="69.3" y="118.8">100nF</text>
<text x="117.4" y="118.8">R13</text>
<text x="126.2" y="118.8">30K/1%</text>
<text x="78.2" y="120.6">R44</text>
<text x="78.2" y="124.1">10K</text>
<text x="96" y="124.1">RT8059</text>
<text x="119.1" y="122.3">C49</text>
<text x="126.2" y="122.3">15pF</text>
<text x="138.7" y="122.3">C48</text>
<text x="138.7" y="125.9">10uF</text>
<text x="147.6" y="122.3">C59</text>
<text x="147.6" y="124.1">10uF</text>
<text x="163.6" y="122.3">C47</text>
<text x="163.6" y="124.1">100nF</text>
<text x="115.6" y="129.5">R19</text>
<text x="115.6" y="131.2">6.8K/1%</text>
<text x="85.3" y="159.7">U5</text>
<text x="72.2" y="166.8">C11</text>
<text x="107.7" y="166.8">C12</text>
<text x="119.1" y="166.8">C13</text>
<text x="119.1" y="168.9">100nF</text>
</g>
<g font-size="1.6" fill="#004080">
<text x="155.6" y="18.5">OUT</text>
<text x="155.6" y="22.1">GND</text>
<text x="161.1" y="18.5">IN</text>
<text x="155.6" y="25.6">ISET</text>
<text x="160.5" y="25.6">EN</text>
<text x="68.5" y="52.3">6</text>
<text x="71.9" y="52.8" transform="rotate(-90 71.9 52.8)">G5</text>
<text x="73" y="52.3">VBUS</text>
<text x="68.5" y="54.1">7</text>
<text x="68.5" y="55.8">8</text>
<text x="68.5" y="57.6">9</text>
<text x="71.9" y="59.6" transform="rotate(-90 71.9 59.6)">G6</text>
<text x="73.8" y="59.4">GND</text>
<text x="75.3" y="55.8">D+</text>
<text x="75.7" y="54.1">D-</text>
<text x="75.7" y="57.6">ID</text>
<text x="96.9" y="118.1">GND</text>
<text x="96.9" y="114.5">IN</text>
<text x="103.8" y="119.8">FB</text>
<text x="103.9" y="116.3">LX</text>
<text x="96.9" y="121.6">EN</text>
<text x="86.2" y="164.3">VDD</text>
<text x="91.8" y="164.3">Vout</text>
<text x="91.4" y="168" transform="rotate(-90 91.4 168)">GND</text>
</g>
<g font-size="1.6" fill="#f00">
<text x="190.8" y="25.3">GPIOL2/USB0-DRVVBUS</text>
<text x="211.8" y="25.3">[5]</text>
<text x="112.6" y="53.7">USB-DM0</text>
<text x="121.6" y="53.7">[6]</text>
<text x="111.9" y="57.3">GPIOG12/USB0-OTGID</text>
<text x="112.6" y="55.5">USB-DP0</text>
<text x="121.5" y="55.5">[6]</text>
<text x="131.2" y="57.3">[5]</text>
<text x="85.3" y="161.5">PT5110E23C-33 /NC</text>
<text x="72.2" y="168.9">10uF/NC</text>
<text x="107.7" y="168.9">10uF/NC</text>
</g>
<g font-size="1.5" fill="#000080">
<text x="91.3" y="65.8" transform="rotate(90 91.3 65.8)">RClamp0531T</text>
<text x="96.7" y="65.8" transform="rotate(90 96.7 65.8)">RClamp0531T</text>
<text x="102" y="65.8" transform="rotate(90 102 65.8)">RClamp0531T</text>
<text x="107.3" y="65.8" transform="rotate(90 107.3 65.8)">RClamp0531T</text>
</g>
<g font-size="1.5">
<text x="140.5" y="113.2">3.3V/1A</text>
<text x="104.9" y="125.7">Vfb=0.6V</text>
<text x="115.6" y="157.7">3.3V/0.3A</text>
</g>
</svg>
